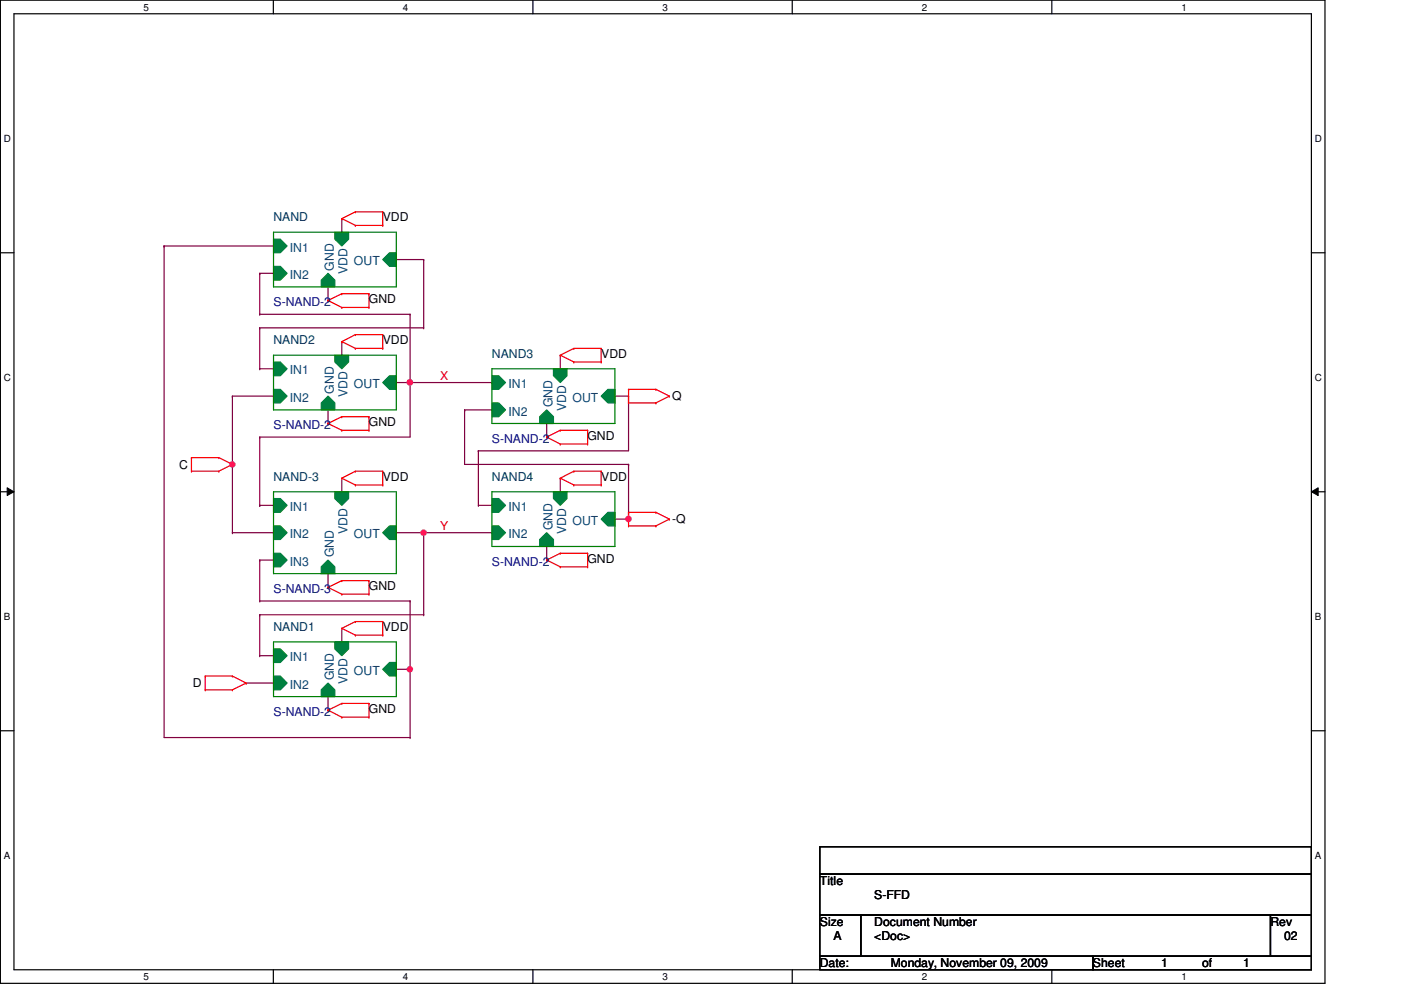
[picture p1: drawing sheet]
<svg xmlns="http://www.w3.org/2000/svg" width="297mm" height="210mm" viewBox="0 0 297 210" stroke-linecap="round" stroke-linejoin="round" font-family="sans-serif">
<path d="M.1 0h280.8v208.5h-280.8zM3 2.9h275v202.7h-275z" fill="none" stroke="#000" stroke-width=".25"/>
<g fill="#fff">
<path d="M30.4 .3h1.2v2.4h-1.2z"/>
<path d="M30.4 205.9h1.2v2.3h-1.2z"/>
</g>
<path d="M58 0v2.9M58 205.6v2.9" fill="none" stroke="#000" stroke-width=".25"/>
<g fill="#fff">
<path d="M85.4 .3h1.2v2.4h-1.2z"/>
<path d="M85.4 205.9h1.2v2.3h-1.2z"/>
</g>
<path d="M113 0v2.9M113 205.6v2.9" fill="none" stroke="#000" stroke-width=".25"/>
<g fill="#fff">
<path d="M140.5 .3h1.1v2.4h-1.1z"/>
<path d="M140.5 205.9h1.1v2.3h-1.1z"/>
</g>
<path d="M168 0v2.9M168 205.6v2.9" fill="none" stroke="#000" stroke-width=".25"/>
<g fill="#fff">
<path d="M195.4 .3h1.2v2.4h-1.2z"/>
<path d="M195.4 205.9h1.2v2.3h-1.2z"/>
</g>
<path d="M223 0v2.9M223 205.6v2.9" fill="none" stroke="#000" stroke-width=".25"/>
<g fill="#fff">
<path d="M250.5 .3h1.1v2.4h-1.1z"/>
<path d="M250.5 205.9h1.1v2.3h-1.1z"/>
<path d="M.8 28.2h1.5v2.4h-1.5z"/>
<path d="M278.8 28.2h1.4v2.4h-1.4z"/>
<path d="M.8 78.9h1.5v2.3h-1.5z"/>
<path d="M278.8 78.9h1.4v2.3h-1.4z"/>
</g>
<path d="M.1 53.6h2.9M278 53.6h2.9" fill="none" stroke="#000" stroke-width=".25"/>
<g fill="#fff">
<path d="M.8 129.6h1.4v2.3h-1.4z"/>
<path d="M278.8 129.6h1.3v2.3h-1.3z"/>
</g>
<path d="M.1 104.3h2.9M278 104.3h2.9" fill="none" stroke="#000" stroke-width=".25"/>
<path d="M1.5 103.4l1.5 .9-1.5 .8zM278 104.3l1.5-.9v1.7z" fill="#000"/>
<path d="M1.5 103.4l1.5 .9-1.5 .8zM278 104.3l1.5-.9v1.7z" fill="none" stroke="#000" stroke-width=".21"/>
<g fill="#fff">
<path d="M.8 180.3h1.4v2.3h-1.4z"/>
<path d="M278.8 180.3h1.3v2.3h-1.3z"/>
</g>
<path d="M.1 154.9h2.9M278 154.9h2.9" fill="none" stroke="#000" stroke-width=".25"/>
<g fill="none" stroke="#800040" stroke-width=".25">
<path d="M55.1 58h.1M55.1 58h2.9M55.1 58v8.6M55.1 66.6h.1M55.1 66.6h31.8M86.9 66.6h.1M86.9 66.6v14.5M98.5 86.9h.1M98.5 86.9v11.6M98.5 86.9h5.8M101.4 95.6h.1M101.4 95.6v11.5"/>
<path d="M130.4 84h.1M130.4 84h2.9M133.3 84h.1M133.3 84v11.6h-31.9M84 112.9h5.8M89.8 112.9h.1M101.4 107.1h.1M101.4 107.1h2.9M130.4 110.1h.1M130.4 110.1h2.9"/>
</g>
<circle cx="86.9" cy="81.1" r=".56" fill="#f0f"/>
<circle cx="86.9" cy="81.1" r=".56" fill="none" stroke="#f0f" stroke-width=".25"/>
<path d="M84 55h.1M84 55h5.8M89.8 55h.1M89.8 55v14.5M55.1 78.2h.1M55.1 69.5h.1M55.1 78.2h2.9M55.1 69.5v8.7M84 81.1h.1M84 81.1h2.9M86.9 81.1h.1M86.9 81.1v11.6" fill="none" stroke="#800040" stroke-width=".25"/>
<circle cx="86.9" cy="81.1" r=".56" fill="#f0f"/>
<circle cx="86.9" cy="81.1" r=".56" fill="none" stroke="#f0f" stroke-width=".25"/>
<path d="M55.1 92.7h.1M55.1 92.7h31.8M55.1 92.7v14.4M55.1 107.1h.1M55.1 118.7h.1M55.1 118.7v8.7M55.1 118.7h2.9M55.1 127.4h.1M55.1 127.4h31.8M86.9 127.4h.1M86.9 127.4v14.5M86.9 141.9h.1" fill="none" stroke="#800040" stroke-width=".25"/>
<circle cx="86.9" cy="141.9" r=".56" fill="#f0f"/>
<circle cx="86.9" cy="141.9" r=".56" fill="none" stroke="#f0f" stroke-width=".25"/>
<path d="M49.3 84h.1M49.3 98.5h.1M49.3 84h8.7M49.3 84v14.5M89.8 112.9h.1M89.8 112.9v17.4M55.1 139h.1M55.1 130.3h.1M55.1 139h2.9M55.1 130.3v8.7M84 141.9h.1M84 141.9h2.9" fill="none" stroke="#800040" stroke-width=".25"/>
<circle cx="49.3" cy="98.5" r=".56" fill="#f0f"/>
<circle cx="49.3" cy="98.5" r=".56" fill="none" stroke="#f0f" stroke-width=".25"/>
<path d="M34.8 52.2h.1M34.8 52.2v104.2M34.8 52.2h23.2M49.3 98.5v14.4M133.3 98.5h.1M133.3 98.5v11.6M49.3 112.9h.1M49.3 112.9h8.7M58 112.9h.1M52.2 144.8h.1M52.2 144.8h5.8" fill="none" stroke="#800040" stroke-width=".25"/>
<circle cx="133.2" cy="110" r=".56" fill="#f0f"/>
<circle cx="133.2" cy="110" r=".56" fill="none" stroke="#f0f" stroke-width=".25"/>
<path d="M89.8 112.9h.1M89.8 112.9h14.5" fill="none" stroke="#800040" stroke-width=".25"/>
<circle cx="89.8" cy="113" r=".56" fill="#f0f"/>
<circle cx="89.8" cy="113" r=".56" fill="none" stroke="#f0f" stroke-width=".25"/>
<g fill="none" stroke="#800040" stroke-width=".25">
<path d="M72.5 49.2h.1M72.5 46.4v2.8M55.1 69.5h34.7M69.5 63.7h.1M69.5 60.8v2.9M72.5 75.3h.1M72.5 72.4v2.9M89.8 69.5h.1M118.8 78.2h.1M118.8 75.3v2.9M69.5 89.8h.1M69.5 86.9v2.9"/>
<path d="M86.9 81.1h17.4M98.5 98.5h34.8M104.3 81.1h.1M115.9 92.7h.1M115.9 89.8v2.9M133.3 98.5h.1M55.1 107.1h.1M55.1 107.1h2.9M72.5 104.3h.1M72.5 101.4v2.9M115.9 118.7h.1M115.9 115.9v2.8"/>
<path d="M118.8 104.3h.1M118.8 101.4v2.9M55.1 130.3h34.7M69.5 124.5h.1M69.5 121.6v2.9M72.5 136.1h.1M72.5 133.2v2.9M89.8 130.3h.1M34.8 156.4h52.1M69.5 150.6h.1M69.5 147.7v2.9M86.9 156.4h.1"/>
<path d="M86.9 141.9h.1M86.9 141.9v14.5"/>
</g>
<g fill="none" stroke="#f00" stroke-width=".25">
<path d="M72.5 46.4h.1M72.5 46.4l2.8 1.4M75.3 47.8h.1M75.3 44.9h.1M75.3 47.8h5.8M75.3 44.9l-2.8 1.5M75.3 44.9h5.8M81.1 44.9h.1M81.1 47.8h.1M81.1 44.9v2.9M69.5 63.7h.1M69.5 63.7l3 1.5"/>
<path d="M72.5 72.4h.1M72.5 65.2h.1M72.5 62.3h.1M72.5 72.4l2.8 1.5M72.5 65.2h5.7M72.5 62.3l-3 1.4M72.5 62.3h5.7M75.3 73.9h.1M75.3 71h.1M75.3 73.9h5.8M75.3 71l-2.8 1.4M75.3 71h5.8"/>
<path d="M78.2 62.3h.1M78.2 65.2h.1M78.2 62.3v2.9M81.1 71h.1M81.1 73.9h.1M81.1 71v2.9M118.8 75.3h.1M118.8 75.3l2.9 1.5M121.7 76.8h.1M121.7 73.9h.1M121.7 76.8h5.8M121.7 73.9l-2.9 1.4"/>
<path d="M121.7 73.9h5.8M127.5 73.9h.1M127.5 76.8h.1M127.5 73.9v2.9M40.6 99.9h.1M40.6 97h.1M40.6 97h5.8M40.6 99.9h5.8M40.6 97v2.9M46.4 97h.1M46.4 99.9h.1M46.4 97l2.9 1.5"/>
<path d="M49.3 98.5h.1M49.3 98.5l-2.9 1.4M69.5 89.8h.1M69.5 89.8l3 1.4M72.5 91.2h.1M72.5 88.3h.1M72.5 91.2h5.7M72.5 88.3l-3 1.5M72.5 88.3h5.7M75.3 99.9h.1M75.3 99.9h5.8M75.3 99.9l-2.8 1.5"/>
<path d="M78.2 88.3h.1M78.2 91.2h.1M78.2 88.3v2.9M81.1 99.9h.1M81.1 99.9v2.9M115.9 92.7h.1M115.9 92.7l2.9 1.4M118.8 94.1h.1M118.8 91.2h.1M118.8 94.1h5.8M118.8 91.2l-2.9 1.5M118.8 91.2h5.8"/>
<path d="M121.7 99.9h.1M121.7 99.9h5.8M121.7 99.9l-2.9 1.5M124.6 91.2h.1M124.6 94.1h.1M124.6 91.2v2.9M127.5 99.9h.1M127.5 99.9v2.9M133.3 85.4h.1M133.3 82.5h.1M133.3 82.5h5.8M133.3 85.4h5.8"/>
<path d="M133.3 82.5v2.9M139.1 82.5h.1M139.1 85.4h.1M139.1 82.5l2.8 1.5M141.9 84h.1M141.9 84l-2.8 1.4M72.5 101.4h.1M72.5 101.4l2.8 1.4M75.3 102.8h.1M75.3 102.8h5.8M81.1 102.8h.1M115.9 118.7h.1"/>
<path d="M115.9 118.7l2.9 1.5M118.8 101.4h.1M118.8 117.3h.1M118.8 101.4l2.9 1.4M118.8 117.3l-2.9 1.4M118.8 117.3h5.8M121.7 102.8h.1M121.7 102.8h5.8M124.6 117.3h.1M124.6 117.3v2.9M127.5 102.8h.1M133.3 111.5h.1"/>
<path d="M133.3 108.6h.1M133.3 108.6v2.9M133.3 108.6h5.8M133.3 111.5h5.8M139.1 108.6h.1M139.1 111.5h.1M139.1 108.6l2.8 1.5M141.9 110.1h.1M141.9 110.1l-2.8 1.4M69.5 124.5h.1M69.5 124.5l3 1.5M72.5 133.2h.1"/>
<path d="M72.5 126h.1M72.5 123.1h.1M72.5 133.2l2.8 1.5M72.5 126h5.7M72.5 123.1l-3 1.4M72.5 123.1h5.7M75.3 134.7h.1M75.3 131.8h.1M75.3 134.7h5.8M75.3 131.8l-2.8 1.4M75.3 131.8h5.8M78.2 123.1h.1"/>
<path d="M78.2 126h.1M78.2 123.1v2.9M81.1 131.8h.1M81.1 134.7h.1M81.1 131.8v2.9M118.8 120.2h.1M118.8 120.2h5.8M124.6 120.2h.1M43.5 146.3h.1M43.5 143.3h.1M43.5 143.3h5.8M43.5 146.3h5.8"/>
<path d="M43.5 143.3v3M49.3 143.3h.1M49.3 146.3h.1M49.3 143.3l2.9 1.5M52.2 144.8h.1M52.2 144.8l-2.9 1.5M69.5 150.6h.1M69.5 150.6l3 1.5M72.5 152.1h.1M72.5 149.1h.1M72.5 152.1h5.7M72.5 149.1l-3 1.5"/>
<path d="M72.5 149.1h5.7M78.2 149.1h.1M78.2 152.1h.1M78.2 149.1v3"/>
</g>
<path d="M173.8 179.5h104.2v5.8h-104.2zM173.8 185.3h104.2v8.7h-104.2zM173.8 194h8.7v8.7h-8.7zM182.5 194h86.9v8.7h-86.9zM269.4 194h8.6v8.7h-8.6zM173.8 202.7h57.9v2.9h-57.9zM231.7 202.7h46.3v2.9h-46.3z" fill="none" stroke="#000" stroke-width=".25"/>
<path d="M81.1 55l1.5-1.4h1.4v2.9h-1.4z" fill-rule="evenodd" fill="#008040"/>
<path d="M81.1 55l1.5-1.4h1.4v2.9h-1.4z" fill="none" stroke="#008040" stroke-width=".25"/>
<path d="M68.1 59.4l1.4-1.4 1.5 1.4v1.4h-2.9z" fill-rule="evenodd" fill="#008040"/>
<path d="M68.1 59.4l1.4-1.4 1.5 1.4v1.4h-2.9z" fill="none" stroke="#008040" stroke-width=".25"/>
<path d="M58 50.7h1.4l1.5 1.5-1.5 1.4h-1.4z" fill-rule="evenodd" fill="#008040"/>
<path d="M58 50.7h1.4l1.5 1.5-1.5 1.4h-1.4z" fill="none" stroke="#008040" stroke-width=".25"/>
<path d="M58 56.5h1.4l1.5 1.5-1.5 1.4h-1.4z" fill-rule="evenodd" fill="#008040"/>
<path d="M58 56.5h1.4l1.5 1.5-1.5 1.4h-1.4z" fill="none" stroke="#008040" stroke-width=".25"/>
<path d="M71 49.2h2.9v1.5l-1.4 1.5-1.5-1.5z" fill-rule="evenodd" fill="#008040"/>
<path d="M71 49.2h2.9v1.5l-1.4 1.5-1.5-1.5z" fill="none" stroke="#008040" stroke-width=".25"/>
<path d="M58 49.2h26v11.6h-26z" fill="none" stroke="#008000" stroke-width=".25"/>
<path d="M128.9 82.5h1.5v2.9h-1.5l-1.4-1.4z" fill-rule="evenodd" fill="#008040"/>
<path d="M128.9 82.5h1.5v2.9h-1.5l-1.4-1.4z" fill="none" stroke="#008040" stroke-width=".25"/>
<path d="M114.4 88.3l1.5-1.4 1.4 1.4v1.5h-2.9z" fill-rule="evenodd" fill="#008040"/>
<path d="M114.4 88.3l1.5-1.4 1.4 1.4v1.5h-2.9z" fill="none" stroke="#008040" stroke-width=".25"/>
<path d="M104.3 79.7h1.4l1.5 1.4-1.5 1.4h-1.4z" fill-rule="evenodd" fill="#008040"/>
<path d="M104.3 79.7h1.4l1.5 1.4-1.5 1.4h-1.4z" fill="none" stroke="#008040" stroke-width=".25"/>
<path d="M104.3 85.4h1.4l1.5 1.5-1.5 1.4h-1.4z" fill-rule="evenodd" fill="#008040"/>
<path d="M104.3 85.4h1.4l1.5 1.5-1.5 1.4h-1.4z" fill="none" stroke="#008040" stroke-width=".25"/>
<path d="M117.3 78.2h2.9v1.5l-1.4 1.4-1.5-1.4z" fill-rule="evenodd" fill="#008040"/>
<path d="M117.3 78.2h2.9v1.5l-1.4 1.4-1.5-1.4z" fill="none" stroke="#008040" stroke-width=".25"/>
<path d="M104.3 78.2h26.1v11.6h-26.1z" fill="none" stroke="#008000" stroke-width=".25"/>
<path d="M81.1 141.9l1.5-1.4h1.4v2.8h-1.4z" fill-rule="evenodd" fill="#008040"/>
<path d="M81.1 141.9l1.5-1.4h1.4v2.8h-1.4z" fill="none" stroke="#008040" stroke-width=".25"/>
<path d="M68.1 146.3l1.4-1.5 1.5 1.5v1.4h-2.9z" fill-rule="evenodd" fill="#008040"/>
<path d="M68.1 146.3l1.4-1.5 1.5 1.5v1.4h-2.9z" fill="none" stroke="#008040" stroke-width=".25"/>
<path d="M58 137.6h1.4l1.5 1.4-1.5 1.5h-1.4z" fill-rule="evenodd" fill="#008040"/>
<path d="M58 137.6h1.4l1.5 1.4-1.5 1.5h-1.4z" fill="none" stroke="#008040" stroke-width=".25"/>
<path d="M58 143.3h1.4l1.5 1.5-1.5 1.5h-1.4z" fill-rule="evenodd" fill="#008040"/>
<path d="M58 143.3h1.4l1.5 1.5-1.5 1.5h-1.4z" fill="none" stroke="#008040" stroke-width=".25"/>
<path d="M71 136.1h2.9v1.5l-1.4 1.4-1.5-1.4z" fill-rule="evenodd" fill="#008040"/>
<path d="M71 136.1h2.9v1.5l-1.4 1.4-1.5-1.4z" fill="none" stroke="#008040" stroke-width=".25"/>
<path d="M58 136.1h26v11.6h-26z" fill="none" stroke="#008000" stroke-width=".25"/>
<path d="M128.9 108.6h1.5v2.9h-1.5l-1.4-1.4z" fill-rule="evenodd" fill="#008040"/>
<path d="M128.9 108.6h1.5v2.9h-1.5l-1.4-1.4z" fill="none" stroke="#008040" stroke-width=".25"/>
<path d="M114.4 114.4l1.5-1.5 1.4 1.5v1.5h-2.9z" fill-rule="evenodd" fill="#008040"/>
<path d="M114.4 114.4l1.5-1.5 1.4 1.5v1.5h-2.9z" fill="none" stroke="#008040" stroke-width=".25"/>
<path d="M104.3 105.7h1.4l1.5 1.4-1.5 1.5h-1.4z" fill-rule="evenodd" fill="#008040"/>
<path d="M104.3 105.7h1.4l1.5 1.4-1.5 1.5h-1.4z" fill="none" stroke="#008040" stroke-width=".25"/>
<path d="M104.3 111.5h1.4l1.5 1.4-1.5 1.5h-1.4z" fill-rule="evenodd" fill="#008040"/>
<path d="M104.3 111.5h1.4l1.5 1.4-1.5 1.5h-1.4z" fill="none" stroke="#008040" stroke-width=".25"/>
<path d="M117.3 104.3h2.9v1.4l-1.4 1.4-1.5-1.4z" fill-rule="evenodd" fill="#008040"/>
<path d="M117.3 104.3h2.9v1.4l-1.4 1.4-1.5-1.4z" fill="none" stroke="#008040" stroke-width=".25"/>
<path d="M104.3 104.3h26.1v11.6h-26.1z" fill="none" stroke="#008000" stroke-width=".25"/>
<path d="M81.1 81.1l1.5-1.4h1.4v2.8h-1.4z" fill-rule="evenodd" fill="#008040"/>
<path d="M81.1 81.1l1.5-1.4h1.4v2.8h-1.4z" fill="none" stroke="#008040" stroke-width=".25"/>
<path d="M68.1 85.4l1.4-1.4 1.5 1.4v1.5h-2.9z" fill-rule="evenodd" fill="#008040"/>
<path d="M68.1 85.4l1.4-1.4 1.5 1.4v1.5h-2.9z" fill="none" stroke="#008040" stroke-width=".25"/>
<path d="M58 76.8h1.4l1.5 1.4-1.5 1.5h-1.4z" fill-rule="evenodd" fill="#008040"/>
<path d="M58 76.8h1.4l1.5 1.4-1.5 1.5h-1.4z" fill="none" stroke="#008040" stroke-width=".25"/>
<path d="M58 82.5h1.4l1.5 1.5-1.5 1.4h-1.4z" fill-rule="evenodd" fill="#008040"/>
<path d="M58 82.5h1.4l1.5 1.5-1.5 1.4h-1.4z" fill="none" stroke="#008040" stroke-width=".25"/>
<path d="M71 75.3h2.9v1.5l-1.4 1.4-1.5-1.4z" fill-rule="evenodd" fill="#008040"/>
<path d="M71 75.3h2.9v1.5l-1.4 1.4-1.5-1.4z" fill="none" stroke="#008040" stroke-width=".25"/>
<path d="M58 75.3h26v11.6h-26z" fill="none" stroke="#008000" stroke-width=".25"/>
<path d="M81.1 112.9l1.5-1.4h1.4v2.9h-1.4z" fill-rule="evenodd" fill="#008040"/>
<path d="M81.1 112.9l1.5-1.4h1.4v2.9h-1.4z" fill="none" stroke="#008040" stroke-width=".25"/>
<path d="M58 105.7h1.4l1.5 1.4-1.5 1.5h-1.4z" fill-rule="evenodd" fill="#008040"/>
<path d="M58 105.7h1.4l1.5 1.4-1.5 1.5h-1.4z" fill="none" stroke="#008040" stroke-width=".25"/>
<path d="M58 111.5h1.4l1.5 1.4-1.5 1.5h-1.4z" fill-rule="evenodd" fill="#008040"/>
<path d="M58 111.5h1.4l1.5 1.4-1.5 1.5h-1.4z" fill="none" stroke="#008040" stroke-width=".25"/>
<path d="M71 104.3h2.9v1.4l-1.4 1.4-1.5-1.4z" fill-rule="evenodd" fill="#008040"/>
<path d="M71 104.3h2.9v1.4l-1.4 1.4-1.5-1.4z" fill="none" stroke="#008040" stroke-width=".25"/>
<path d="M58 117.3h1.4l1.5 1.4-1.5 1.5h-1.4z" fill-rule="evenodd" fill="#008040"/>
<path d="M58 117.3h1.4l1.5 1.4-1.5 1.5h-1.4z" fill="none" stroke="#008040" stroke-width=".25"/>
<path d="M68.1 120.2l1.4-1.5 1.5 1.5v1.4h-2.9z" fill-rule="evenodd" fill="#008040"/>
<path d="M68.1 120.2l1.4-1.5 1.5 1.5v1.4h-2.9z" fill="none" stroke="#008040" stroke-width=".25"/>
<path d="M58 104.3h26v17.3h-26z" fill="none" stroke="#008000" stroke-width=".25"/>
<circle cx="86.9" cy="81.1" r=".56" fill="#f0f"/>
<circle cx="86.9" cy="81.1" r=".56" fill="none" stroke="#f0f" stroke-width=".25"/>
<circle cx="86.9" cy="81.1" r=".56" fill="#f0f"/>
<circle cx="86.9" cy="81.1" r=".56" fill="none" stroke="#f0f" stroke-width=".25"/>
<circle cx="86.9" cy="141.9" r=".56" fill="#f0f"/>
<circle cx="86.9" cy="141.9" r=".56" fill="none" stroke="#f0f" stroke-width=".25"/>
<circle cx="49.3" cy="98.5" r=".56" fill="#f0f"/>
<circle cx="49.3" cy="98.5" r=".56" fill="none" stroke="#f0f" stroke-width=".25"/>
<circle cx="133.2" cy="110" r=".56" fill="#f0f"/>
<circle cx="133.2" cy="110" r=".56" fill="none" stroke="#f0f" stroke-width=".25"/>
<circle cx="89.8" cy="113" r=".56" fill="#f0f"/>
<circle cx="89.8" cy="113" r=".56" fill="none" stroke="#f0f" stroke-width=".25"/>
<g font-size="2.6" fill="#004040">
<text x="58" y="46.9">NAND</text>
<text x="58" y="73">NAND2</text>
<text x="104.3" y="75.9">NAND3</text>
<text x="58" y="102">NAND-3</text>
<text x="104.3" y="102">NAND4</text>
<text x="58" y="133.8">NAND1</text>
</g>
<g font-size="2.6">
<text x="81.1" y="46.9">VDD</text>
<text x="78.2" y="64.3">GND</text>
<text x="81.1" y="73">VDD</text>
<text x="127.5" y="75.9">VDD</text>
<text x="142.5" y="84.9">Q</text>
<text x="78.2" y="90.4">GND</text>
<text x="124.6" y="93.3">GND</text>
<text x="38" y="99.4">C</text>
<text x="81.1" y="102">VDD</text>
<text x="127.5" y="102">VDD</text>
<text x="142.5" y="111">-Q</text>
<text x="124.6" y="119.3">GND</text>
<text x="78.2" y="125.1">GND</text>
<text x="81.1" y="133.8">VDD</text>
<text x="40.9" y="145.7">D</text>
<text x="78.2" y="151.2">GND</text>
<text x="173.8" y="187.7">Title</text>
<text x="185.4" y="190.6">S-FFD</text>
<text x="173.8" y="196.3">Size</text>
<text x="185.4" y="196.3">Document Number</text>
<text x="269.4" y="196.3">Rev</text>
<text x="176.7" y="199.3">A</text>
<text x="185.4" y="199.3">&lt;Doc&gt;</text>
<text x="272.2" y="199.3">02</text>
<text x="173.8" y="205.1">Date:</text>
<text x="188.8" y="205.1">Monday, November 09, 2009</text>
<text x="231.7" y="205.1">Sheet</text>
<text x="246.2" y="205.1">1</text>
<text x="254.9" y="205.1">of</text>
<text x="263.6" y="205.1">1</text>
</g>
<g font-size="2.6" fill="#004080">
<text x="61.5" y="53.3">IN1</text>
<text x="61.5" y="59.1">IN2</text>
<text x="70.8" y="57.4" transform="rotate(-90 70.8 57.4)">GND</text>
<text x="73.7" y="58.2" transform="rotate(-90 73.7 58.2)">VDD</text>
<text x="75" y="56.2">OUT</text>
<text x="61.5" y="79.4">IN1</text>
<text x="70.8" y="83.4" transform="rotate(-90 70.8 83.4)">GND</text>
<text x="75" y="82.3">OUT</text>
<text x="107.8" y="82.3">IN1</text>
<text x="61.5" y="85.2">IN2</text>
<text x="73.7" y="84.2" transform="rotate(-90 73.7 84.2)">VDD</text>
<text x="107.8" y="88.1">IN2</text>
<text x="117.1" y="86.3" transform="rotate(-90 117.1 86.3)">GND</text>
<text x="120" y="87.1" transform="rotate(-90 120 87.1)">VDD</text>
<text x="121.4" y="85.2">OUT</text>
<text x="61.5" y="108.3">IN1</text>
<text x="73.7" y="113.2" transform="rotate(-90 73.7 113.2)">VDD</text>
<text x="107.8" y="108.3">IN1</text>
<text x="117.1" y="112.4" transform="rotate(-90 117.1 112.4)">GND</text>
<text x="120" y="113.2" transform="rotate(-90 120 113.2)">VDD</text>
<text x="121.4" y="111.3">OUT</text>
<text x="61.5" y="114.1">IN2</text>
<text x="61.5" y="119.9">IN3</text>
<text x="70.8" y="118.2" transform="rotate(-90 70.8 118.2)">GND</text>
<text x="75" y="114.1">OUT</text>
<text x="107.8" y="114.1">IN2</text>
<text x="61.5" y="140.2">IN1</text>
<text x="75" y="143.1">OUT</text>
<text x="61.5" y="146">IN2</text>
<text x="70.8" y="144.2" transform="rotate(-90 70.8 144.2)">GND</text>
<text x="73.7" y="145" transform="rotate(-90 73.7 145)">VDD</text>
</g>
<g font-size="2.6" fill="#000080">
<text x="58" y="64.9">S-NAND-2</text>
<text x="58" y="91">S-NAND-2</text>
<text x="104.3" y="93.9">S-NAND-2</text>
<text x="104.3" y="119.9">S-NAND-2</text>
<text x="58" y="125.7">S-NAND-3</text>
<text x="58" y="151.8">S-NAND-2</text>
</g>
<g font-size="2.6" fill="#f00">
<text x="93.3" y="80.5">X</text>
<text x="93.3" y="112.4">Y</text>
</g>
<g font-size="2.1">
<text x="30.4" y="2.2">5</text>
<text x="85.4" y="2.2">4</text>
<text x="140.5" y="2.2">3</text>
<text x="195.4" y="2.2">2</text>
<text x="250.5" y="2.2">1</text>
<text x=".8" y="30.1">D</text>
<text x="278.8" y="30.1">D</text>
<text x=".8" y="80.8">C</text>
<text x="278.8" y="80.8">C</text>
<text x=".8" y="131.5">B</text>
<text x="278.8" y="131.5">B</text>
<text x=".8" y="182.2">A</text>
<text x="278.8" y="182.2">A</text>
<text x="30.4" y="207.8">5</text>
<text x="85.4" y="207.8">4</text>
<text x="140.5" y="207.8">3</text>
<text x="195.4" y="207.8">2</text>
<text x="250.5" y="207.8">1</text>
</g>
</svg>
